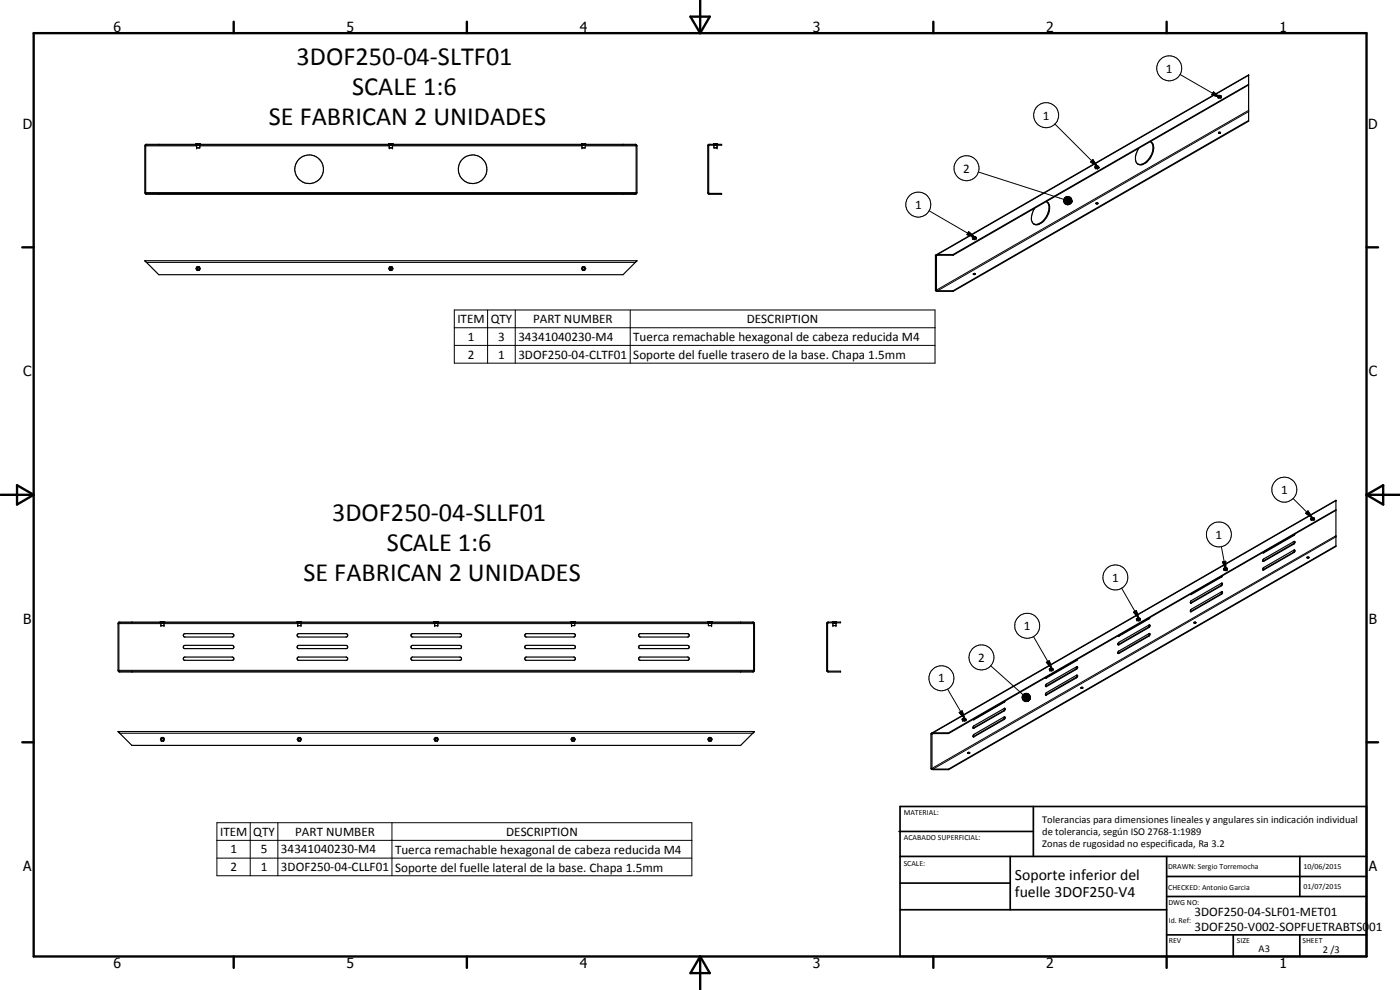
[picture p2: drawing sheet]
<svg xmlns="http://www.w3.org/2000/svg" width="420mm" height="297mm" viewBox="0 0 420 297" stroke-linecap="round" stroke-linejoin="round" font-family="sans-serif">
<g fill="none" stroke="#000" stroke-width=".35">
<path d="M365.6 29.1l-.1-.2 .3-.3 .7 .1 .1 .4-.9 .1M365.6 29.1l.1 .1M365.6 29.1v.1M365.6 29.2h.1M365.7 39.9h.6M365.8 39.9v-.2l.5 .1v.1M365.8 39.9h.5M374.7 25.5l-88.7 51.1M374.7 25.3l-88.7 51.1M374.7 36.2l-88.7 51M43.6 43.4l147.2-.1 .4 .5v14l-.4 .5h-147l-.3-.5v-14zM43.8 43.6h146.9l.2 .2v14l-.2 .2h-146.8l-.2-.2z"/>
<path d="M47.7 43.3v.3M47.7 58v.3M58.9 43.3h1.1M59 43.6h.1M59.1 43.2h.1M59.2 43.6h-.1M59.3 43.6h.1M59.7 43.6h-.1M59.8 43.2v.1M59.8 43.6h.1M60 43.6v.8h-1v-.8M116.7 43.3h1.2"/>
<path d="M116.8 43.6v.8h1v-.8M116.8 43.6h.1M117 43.2v.1M117 43.6h-.1M117.1 43.6h.1M117.5 43.6h-.1M117.6 43.2h.1M117.6 43.6h.1M174.6 43.6l.1 .8h.9v-.8M174.6 43.3h1.1M174.8 43.3h.1M174.8 43.6h.1"/>
<path d="M174.9 43.6h.1M175.3 43.6h-.1M175.4 43.2h.1M175.5 43.6h.1M175.7 43.6h-.1M187 43.3v.3M187 58v.3M212.5 43.4l4.1-.1v.3l-3.9 .1v14.2l.1 .1h3.8v.3h-3.8l-.4-.4zM214.2 43.2l1 .1M214.2 43.2v.1M214.2 43.6v.8h1l-.1-.8M214.3 43.6h.1"/>
<path d="M214.7 43.6h-.1M214.7 43.2v.1M214.8 43.6h.1M328.7 50.3l.6 .2M328.7 50.3l.1 .1M328.9 50.1l.4-.1 .2 .2-.4 .1zM329.4 50.4l-.1 .1M329.4 50l.1 .1M329.7 50.2h.1M329.8 50.2l-.4 .2M329.8 50.2l-.2-.3-.6-.1-.4 .3 .1 .2M345.2 42.5a3.3 3.3 0 0 1 .2 4.2 3.7 3.7 0 0 1-3.9 2.5"/>
<path d="M345.3 42.5l.3 .2M345.6 42.8a3.1 3.1 0 0 1 .2 3.6 4 4 0 0 1-3.9 3 2.23 2.23 0 0 1-.9-3.3l.8-1.7M43.5 78.2h147.7l-4.2 4.2h-139.3zM280.9 76.5l-.2 .1v10.5l.7 .3h4.6M280.9 76.5l93.8-54v13.9l-88.7 51M286 76.4v.2M286 76.6h-4.7l-.3 .2v10.2l.4 .2h4.6M286 76.4l-5.1 .1M292 71.5v.1M292 71.6l-.1-.4 .4-.2 .6 .1v.4l-.4 .1M292 71.6h.5M292.2 71.2h.4l.1 .2-.4 .1z"/>
<path d="M292.5 71.6v.1M292.6 71.6l-.1 .1M310.5 62.4a3.9 3.9 0 0 0-.3 4.8l.2 .1M314 60.5a2.5 2.5 0 0 1 .7 3.4 4.4 4.4 0 0 1-4 3.5l-.4-.2M314.1 60.5a3.9 3.9 0 0 1-.5 5 3.6 3.6 0 0 1-3.1 1.8M328.9 61l.3-.2 .3 .2-.2 .2zM329 61.1h.5M59.1 80.1h.7l.3 .5-.4 .6h-.5l-.4-.6zM59.2 80.4l.5-.1v.5l-.4 .1zM116.9 80.1h.8l.2 .5-.4 .6h-.5l-.3-.6zM117.1 80.3l-.1 .2M117.3 80.3h-.2"/>
<path d="M117.3 80.3h.2M174.8 80.1h.7l.3 .4-.4 .7h-.5l-.4-.6zM286 87.2v.2M292.1 82.3h.5M292.1 82.3l.3-.3 .2 .3M292.1 82.3h.1M292.6 82.3h-.4M393.5 155.8h.1M393.6 155.8l.6 .1M393.6 155.6h.1M393.6 155.6h.6M394.2 155.9h-.1"/>
<path d="M394.2 155.6h.1M394.5 155.7l-.3 .2M394.5 155.6l-.2-.3h-.6l-.3 .2 .1 .3M394.5 155.6v.1M400.9 153.1l-116.2 67M400.9 153l-116.2 66.9M357.2 178.3l.1 .1M366.6 172.9l-9.3 5.4M366.7 177.5l-.3 .7-9.1 5.3M366.7 175l-.3 .6-9.1 5.3M366.8 172.7l-.1 .4-9.4 5.3M367.4 170.9h.1"/>
<path d="M367.4 170.9l.5 .1M367.4 170.9l-.2-.3 .5-.3 .5 .1 .1 .4-.3 .1M367.5 170.6l.4-.1 .2 .2-.4 .1zM368 170.9l-.1 .1M379.2 167.8l9.1-5.3 .4 .1-.4 .6-9.2 5.2zM379.2 170.3l9.2-5.3a.41 .41 0 0 1 .3 .4 .41 .41 0 0 1-.4 .4l-9.2 5.2zM388.3 160.4l-.2 .2M388.4 162.4l-.1 .7-9.3 5.3M388.4 165l-.3 .7-9.1 5.2M388.6 160.2l-.3 .5-9 5.2h-.3l.1-.2M392.3 167.4h.5M392.3 167.4l.1-.3h.4v.3"/>
<path d="M400.9 163.8l-116.2 67M35.5 186.9l.3-.3h190.2l.4 .5v14l-.5 .5h-190l-.5-.5zM35.8 186.9h190.1l.3 .2v14l-.3 .3h-190l-.2-.3zM39.6 186.6v.3M48.2 186.6h1.1M48.2 186.9l.1 .1M48.3 187v.7h.9v-.7M48.3 187h.9M48.4 186.6h.1M48.5 186.9l-.2 .1M48.5 186.9h.5M49.1 186.9h.2l-.1 .1"/>
<path d="M49.1 186.6h.1M55.1 193.9l.4-.3h14.2a.5 .5 0 0 1 .5 .4 .5 .5 0 0 1-.4 .6h-14.5l-.2-.2zM55.1 190.4l.4-.3h14.2a.52 .52 0 0 1 .5 .5 .52 .52 0 0 1-.4 .5h-14.5l-.2-.2zM55.1 197.4l.2-.3h14.5l.4 .6-.4 .4h-14.5l-.2-.2zM89.2 193.9l.5-.3h14.1a.5 .5 0 0 1 .5 .4 .5 .5 0 0 1-.3 .6h-14.5l-.3-.2zM89.2 190.4l.5-.3h14.1a.52 .52 0 0 1 .5 .5 .52 .52 0 0 1-.3 .5h-14.5l-.3-.2zM89.2 197.4l.3-.3h14.5l.3 .6-.3 .4h-14.5l-.3-.2zM89.3 186.6h1.1M89.3 186.9h.1M89.4 187v.7h.9v-.7M89.4 187h.9M89.5 186.9h-.1"/>
<path d="M89.5 186.6h.1M89.6 186.9h.5M90.1 186.6h.1M90.2 186.9h.1M90.4 186.9h-.1M123.4 193.9l.5-.3h14.1a.5 .5 0 0 1 .5 .4 .5 .5 0 0 1-.3 .6h-14.6l-.2-.2zM123.4 190.4l.5-.3h14.1a.52 .52 0 0 1 .5 .5 .52 .52 0 0 1-.3 .5h-14.6l-.2-.2zM123.4 197.4l.2-.3h14.6l.3 .6-.3 .4h-14.6l-.2-.2zM130.4 186.6h1.1M130.4 186.9l.1 .1M130.5 187v.7h.9v-.7M130.5 187h.9"/>
<path d="M130.6 186.9l-.1 .1M130.6 186.6h.1M130.7 186.9h.4M131.2 186.9l.1 .1M131.2 186.6h.1M131.5 186.9l-.2 .1M157.6 193.9l.4-.3h14.2a.51 .51 0 0 1 .5 .4 .51 .51 0 0 1-.3 .6h-14.6l-.2-.2zM157.6 190.4l.4-.3h14.2l.4 .3 .1 .3-.3 .4h-14.6l-.2-.2zM157.6 197.4l.2-.3h14.6l.3 .6-.3 .4h-14.6l-.2-.2zM171.4 186.6h1.2M171.5 186.9h.1M171.5 187v.7h1v-.7"/>
<path d="M171.5 187h1M171.7 186.6h.1M171.7 186.9h-.2M171.8 186.9h.4M172.3 186.6h.1M172.3 186.9h.2M172.5 186.9h.1M191.7 190.4l.5-.3h14.1l.5 .3v.3l-.3 .4h-14.5l-.3-.2zM191.7 197.4l.3-.3h14.5l.3 .6-.3 .4h-14.5l-.3-.2zM191.8 193.8l14.5-.2a.51 .51 0 0 1 .5 .4 .51 .51 0 0 1-.3 .6h-14.5l-.3-.4zM212.5 186.6h1.1M212.6 187v.7h1v-.7"/>
<path d="M212.6 187h1M212.6 187h.1M212.7 186.9v.1M212.8 186.9h-.1M212.8 186.6h.1M212.9 186.9h.4M213.4 186.6h.1M213.4 186.9l.1 .1M213.6 186.9l-.1 .1M222.3 186.6v.3M248.2 186.8l4.1-.2v.3h-3.7l-.2 .1v14.2l.2 .2h3.7v.2h-3.7l-.5-.3zM249.8 186.6h1.2"/>
<path d="M249.9 186.6h.1M250 187h.9M250.4 186.9h-.4v.8h.9v-.8M250.4 186.6h.1M250.5 186.9h.4M251 186.6h-.1M323.1 198l-9.3 5.4M323.4 197.8l-.3 .4-9.3 5.2M341.2 185.9l.5 .1M341.2 185.9h.1M341.4 185.6l.6 .1-.4 .2zM341.7 186h.1"/>
<path d="M341.9 185.8h.1M342.2 185.8l-.4 .2M342.2 185.8l-.1-.3-.5-.1-.5 .2 .1 .3M342.2 185.8h.1M344.8 185.4l-9.3 5.4M345 187.5l-.3 .7-9.2 5.2M345 190l-.3 .8-9.2 5.2M345 187.5l.1 .3-.3 .5-9 5.2-.3-.1M345 187.5l-9.2 5.2-.3 .7M345 190.1l-9.3 5.3-.2 .6M345 190.1l.1 .3-.3 .4-9 5.2h-.3M345.1 185.3l-.3 .4-9 5.2-.3-.1"/>
<path d="M357.3 180.4l9.3-5.4h.2l-.2 .8-9.1 5.2-.3-.2zM357.3 183l9.5-5.4-.2 .7-9.1 5.3-.3-.2zM358.3 186.7l.4-.1 .2 .3-.4 .1zM358.3 186.9h.5M35.4 219.5h191M35.5 219.5l4.1 4.1h182.7l4.1-4.1M39.6 201.4v.2M222.3 201.4v.2M284.7 219.9l-5.1 .1M284.7 219.9v.2M288.9 216l-.1-.3 .9-.1 .2 .3-.3 .2M288.9 216l.1 .1"/>
<path d="M289 216.1l.4 .1M289.1 215.7h.5a.24 .24 0 0 1-.2 .3 .24 .24 0 0 1-.3-.3zM289.6 216.1l-.2 .1M292 215.8v.1M292.3 217.8l9.1-5.3 .2 .1-.3 .7-9.1 5.3-.2-.4zM301.4 210.4l-9.4 5.5M301.4 215.1l-.2 .7-9.2 5.2M301.4 212.5l-.2 .7-9.2 5.2M301.7 210.3l-.4 .4-9 5.2h-.3M313.8 203.3v.1M313.8 208l9.3-5.4h.3l-.3 .8-9.1 5.2-.2-.1zM314.1 205.2l9.3-5.1-.3 .7-9.1 5.2h-.2v-.4z"/>
<path d="M315 201h.2M315.2 201l.4 .1M315.2 200.7l.3-.1 .3 .2-.4 .1zM315.7 201l-.1 .1M316 200.9l-.3 .1M316 200.9l-.1-.3-.6-.2-.4 .3 .1 .3M316 200.9h.1M323.2 202.6l-.2 .6-9.2 5.3M323.2 200l-.3 .7-9.1 5.2M324.4 206.4v.1M324.4 206.4h.1M324.4 206.4a.28 .28 0 0 1 .3-.2 .28 .28 0 0 1 .2 .3"/>
<path d="M324.4 206.5h.5M324.9 206.5h-.5M48.4 221.4h.7l.2 .3-.2 .6h-.7l-.2-.4zM89.5 221.4l.6-.1 .4 .4-.4 .7h-.5l-.4-.5zM130.5 221.4h.8l.2 .3-.2 .6h-.8l-.2-.4zM212.7 221.4l.6-.1 .4 .4-.4 .7h-.5l-.3-.5zM279.6 220l121.3-69.9v13.9l-116.2 66.9M279.6 220l-.2 .3 .1 10.5 .5 .1h4.7M284.7 230.8v.1M284.7 220.1h-4.8l-.2 .2v10.2l.3 .3h4.7M290.5 226h.5M292.1 220.5l9.2-5.4 .3 .1-.3 .7-9.1 5.2-.2-.1z"/>
<circle cx="366" cy="28.9" r=".26"/>
<circle cx="92.8" cy="50.8" r="4.3"/>
<circle cx="141.8" cy="50.8" r="4.3"/>
<circle cx="117.3" cy="80.6" r=".34"/>
<circle cx="175.1" cy="80.6" r=".33"/>
<circle cx="48.8" cy="221.8" r=".34"/>
<circle cx="89.8" cy="221.8" r=".34"/>
<circle cx="130.9" cy="221.8" r=".34"/>
<circle cx="172" cy="221.8" r=".34"/>
<circle cx="172" cy="221.8" r=".62"/>
<circle cx="213.1" cy="221.8" r=".34"/>
<circle cx="290.7" cy="225.9" r=".25"/>
</g>
<g fill="none" stroke="#000" stroke-width=".3">
<path d="M316.6 37.2l12.8 12.8M354.1 22.4l12 6.9M364.2 27.6l1.9 1.7-2.4-.9zM374.7 22.6l-93.3 53.8M374.7 33.1l-93.7 53.9M374.7 33.5l-93.3 53.7M43.7 43.8h15.3M43.7 57.8h147.2M60 43.8h56.8M116.7 43.6h.8M117.8 43.8h56.9M175.6 43.8h15.3"/>
<path d="M293.6 51.6l25.6 8.2M319.2 59.9l2.4 .7-2.4-.4zM319.3 59.7l2.3 .9-2.4-.7zM319.4 59.4l.2-.1 2 1.3zM319.4 59.4l2.2 1.2-2.3-.9zM319.6 59.3l.2-.2 1.8 1.5zM319.8 59.1l.3-.1 1.5 1.6zM320.1 59l.2-.1 1.3 1.7zM320.3 58.9l.3 .1 1 1.6zM320.6 59l.3 .1 .7 1.5zM320.9 59.1h.2l.5 1.5zM321.1 59.1l.5 1.5z"/>
<path d="M321.3 59.3l.3 1.3zM321.5 59.6l.1 1zM321.6 59.8v.8zM328 47.9l1.4 2.1-2.1-1.4zM44 78.7h146.7M278.8 63.2l13.8 8M281.4 76.6l-.4 .2M290.7 69.5l1.9 1.7-2.4-.8zM319.2 60.2l2.4 .4-2.4-.1zM319.2 60.5l2.4 .1-2.3 .1zM319.2 60.6h2.4M319.3 60.7l2.3-.1-2.2 .4z"/>
<path d="M319.4 61l2.2-.4-2 .6zM319.6 61.2l2-.6-1.7 .7zM319.9 61.3l1.7-.7-1.5 .8zM320.1 61.4l1.5-.8-1.2 .9zM320.4 61.5l1.2-.9zM320.7 61.4l.9-.8zM321.6 60.6l-.7 .7zM321.6 60.6l-.5 .6zM321.6 60.6l-.3 .4zM321.6 60.6l-.1 .2zM321.7 60l-.1 .6zM136.3 93h144.3v16h-144.3z"/>
<path d="M136.3 98.3h144.3M146.3 93v16M154.6 93v16M189.1 93v16M136.3 103.6h144.3M388.1 149.6l5.8 5.8M391.8 154l.7-.7 1.4 2.1zM392.5 153.3l1.4 2.1-2.1-1.4zM400.9 150.2l-120.9 69.7M336.6 176.5l5.2 9.1M357.4 178.3l.1 .1M366.4 173.1h.2"/>
<path d="M366.4 178.2l.2 .1M366.4 175.6l.2 .2M366.6 164l1.3 7M366.9 168.6l1-.2v2.6zM379.1 168.3l.2 .1M379.1 170.9l.2 .1M379.1 165.7l.2 .2M388.1 163.1l.2 .1M388.1 165.7l.2 .1M388.1 160.6l.2 .1M400.9 161.1l-120.9 69.7M400.9 160.7l-121.2 69.8"/>
<path d="M35.7 187.1h12.6M49.2 187.1h40.2M90.3 187.1h40.2M131.4 187.1h40.1M172.5 187.1h40.1M213.6 187.1h12.6M297.3 199.8l9.7 8.6M310.2 191l5.5 9.7M314 198.7l.9-.5 .8 2.5zM322.9 198.1l.2 .1M335.6 193.4l.2 .1M335.6 196h.2"/>
<path d="M335.6 190.8l.2 .1M340.2 183.7l.8-.5 .8 2.4zM344.7 188.2l.1 .1M344.7 190.8h.1M344.7 185.6l.1 .1M357.4 183.4l.1 .1M357.4 180.8l.1 .1M35.7 201.1h190.5M284.4 206.8l5.2 8.9M287.9 213.8l.8-.5 .9 2.4zM292.2 218.4l.1 .1M292.2 215.8l.1 .1"/>
<path d="M301.2 213.2l.1 .1M301.2 215.8l.1 .1M301.2 210.7h.1M306.7 209l2.2 1.1-2.2-.8zM306.7 209.3l2.2 .8-2.1-.6zM306.8 209.5l2.1 .6-2-.3zM306.8 208.8l2.1 1.3-2.2-1.1zM306.9 209.8l2 .3h-1.9zM306.9 210h2M307 208.5l1.9 1.6-2.1-1.3zM307 210.1h1.9l-1.7 .1zM307.2 208.3l.2-.1 1.5 1.9z"/>
<path d="M307.2 208.3l1.7 1.8-1.9-1.6zM307.2 210.2l1.7-.1zM307.4 208.2l.2-.1 1.3 2zM307.4 210.4l1.5-.3-1.2 .4zM307.6 208.1l.3-.1 1 2.1zM307.7 210.5l1.2-.4zM307.9 208h.2l.8 2.1zM307.9 210.5l1-.4zM308.1 208l.3 .1 .5 2zM308.2 210.5l.7-.4zM308.4 208.1l.2 .1 .3 1.9zM308.5 210.4l.4-.3z"/>
<path d="M308.6 208.2l.3 .2v1.7zM308.7 210.3l.2-.2zM308.9 208.4l.1 .2-.1 1.5zM309 208.6l-.1 1.5zM309.1 208.8l-.2 1.3zM309.2 209.6l-.3 .5zM309.2 209.1l-.3 1zM309.2 209.3l-.3 .8zM313.9 203.3l.2 .1M313.9 208.4l.2 .1M313.9 205.9l.2 .1M322.9 203.2l.2 .2"/>
<path d="M322.9 200.7l.2 .1M35.9 220h190M280 220.1l-.3 .2M292.2 221l.1 .1M65.1 246.8h142.5v16h-142.5zM65.1 252.1h142.5M65.1 257.5h142.5M75.1 246.8v16M83.4 246.8v16M117.6 246.8v16"/>
<circle cx="314" cy="34.6" r="3.8"/>
<circle cx="350.9" cy="20.5" r="3.7"/>
<circle cx="290" cy="50.5" r="3.8"/>
<circle cx="275.6" cy="61.4" r="3.7"/>
<circle cx="385.4" cy="146.9" r="3.7"/>
<circle cx="334.7" cy="173.3" r="3.7"/>
<circle cx="365.8" cy="160.4" r="3.7"/>
<circle cx="294.5" cy="197.2" r="3.8"/>
<circle cx="308.3" cy="187.7" r="3.7"/>
<circle cx="282.5" cy="203.5" r="3.7"/>
</g>
<g fill="#000">
<circle cx="365.5" cy="28.9" r=".18"/>
<circle cx="365.6" cy="29.1" r=".18"/>
<circle cx="365.7" cy="29.2" r=".18"/>
<circle cx="366.1" cy="29.3" r=".18"/>
<circle cx="366.2" cy="29.3" r=".18"/>
<circle cx="366.6" cy="29.1" r=".18"/>
<circle cx="366.6" cy="29" r=".18"/>
<circle cx="374.7" cy="22.5" r=".18"/>
<circle cx="58.8" cy="43.2" r=".18"/>
<circle cx="59" cy="44.4" r=".18"/>
<circle cx="59" cy="43.6" r=".18"/>
<circle cx="59.1" cy="43.2" r=".18"/>
<circle cx="59.2" cy="43.2" r=".18"/>
<circle cx="59.7" cy="43.2" r=".18"/>
<circle cx="59.8" cy="43.2" r=".18"/>
<circle cx="60" cy="43.6" r=".18"/>
<circle cx="60.1" cy="43.2" r=".18"/>
<circle cx="116.7" cy="43.2" r=".18"/>
<circle cx="116.8" cy="43.6" r=".18"/>
<circle cx="116.8" cy="44.4" r=".18"/>
<circle cx="116.9" cy="43.2" r=".18"/>
<circle cx="117" cy="43.2" r=".18"/>
<circle cx="117.5" cy="43.2" r=".18"/>
<circle cx="117.7" cy="43.2" r=".18"/>
<circle cx="117.8" cy="43.6" r=".18"/>
<circle cx="117.8" cy="44.4" r=".18"/>
<circle cx="117.9" cy="43.2" r=".18"/>
<circle cx="174.5" cy="43.2" r=".18"/>
<circle cx="174.7" cy="43.6" r=".18"/>
<circle cx="174.7" cy="44.4" r=".18"/>
<circle cx="174.8" cy="43.2" r=".18"/>
<circle cx="174.9" cy="43.2" r=".18"/>
<circle cx="175.4" cy="43.2" r=".18"/>
<circle cx="175.5" cy="43.2" r=".18"/>
<circle cx="175.8" cy="43.2" r=".18"/>
<circle cx="214.2" cy="43.2" r=".18"/>
<circle cx="214.2" cy="43.6" r=".18"/>
<circle cx="214.7" cy="43.2" r=".18"/>
<circle cx="214.8" cy="43.2" r=".18"/>
<circle cx="215.2" cy="44.4" r=".18"/>
<circle cx="215.2" cy="43.6" r=".18"/>
<circle cx="215.2" cy="43.2" r=".18"/>
<circle cx="215.3" cy="43.2" r=".18"/>
<circle cx="328.6" cy="50.1" r=".18"/>
<circle cx="328.7" cy="50.3" r=".18"/>
<circle cx="328.9" cy="50.4" r=".18"/>
<circle cx="329.3" cy="50.5" r=".18"/>
<circle cx="329.4" cy="50.4" r=".18"/>
<circle cx="329.7" cy="50.2" r=".18"/>
<circle cx="329.8" cy="50.2" r=".18"/>
<circle cx="291.8" cy="71.3" r=".18"/>
<circle cx="292" cy="71.5" r=".18"/>
<circle cx="292" cy="71.6" r=".18"/>
<circle cx="292.5" cy="71.6" r=".18"/>
<circle cx="292.6" cy="71.6" r=".18"/>
<circle cx="292.9" cy="71.4" r=".18"/>
<circle cx="292.9" cy="71.5" r=".18"/>
<circle cx="393.4" cy="155.6" r=".18"/>
<circle cx="393.5" cy="155.8" r=".18"/>
<circle cx="393.6" cy="155.8" r=".18"/>
<circle cx="394" cy="155.9" r=".18"/>
<circle cx="394.2" cy="155.9" r=".18"/>
<circle cx="394.5" cy="155.7" r=".18"/>
<circle cx="394.5" cy="155.6" r=".18"/>
<circle cx="400.9" cy="150.1" r=".18"/>
<circle cx="367.2" cy="170.6" r=".18"/>
<circle cx="367.4" cy="170.9" r=".18"/>
<circle cx="367.9" cy="171" r=".18"/>
<circle cx="368" cy="170.9" r=".18"/>
<circle cx="368.3" cy="170.8" r=".18"/>
<circle cx="368.3" cy="170.7" r=".18"/>
<circle cx="48.1" cy="186.6" r=".18"/>
<circle cx="48.2" cy="186.6" r=".18"/>
<circle cx="48.3" cy="187.7" r=".18"/>
<circle cx="48.3" cy="187" r=".18"/>
<circle cx="48.4" cy="186.6" r=".18"/>
<circle cx="48.5" cy="186.6" r=".18"/>
<circle cx="49" cy="186.6" r=".18"/>
<circle cx="49.1" cy="186.6" r=".18"/>
<circle cx="49.2" cy="187.7" r=".18"/>
<circle cx="49.2" cy="187" r=".18"/>
<circle cx="49.3" cy="186.6" r=".18"/>
<circle cx="49.4" cy="186.6" r=".18"/>
<circle cx="89.2" cy="186.6" r=".18"/>
<circle cx="89.4" cy="187" r=".18"/>
<circle cx="89.4" cy="187.7" r=".18"/>
<circle cx="89.5" cy="186.6" r=".18"/>
<circle cx="89.6" cy="186.6" r=".18"/>
<circle cx="90.1" cy="186.6" r=".18"/>
<circle cx="90.2" cy="186.6" r=".18"/>
<circle cx="90.3" cy="187.7" r=".18"/>
<circle cx="90.3" cy="187" r=".18"/>
<circle cx="90.5" cy="186.6" r=".18"/>
<circle cx="130.3" cy="186.6" r=".18"/>
<circle cx="130.5" cy="187.7" r=".18"/>
<circle cx="130.5" cy="187" r=".18"/>
<circle cx="130.5" cy="186.6" r=".18"/>
<circle cx="130.7" cy="186.6" r=".18"/>
<circle cx="131.2" cy="186.6" r=".18"/>
<circle cx="131.3" cy="186.6" r=".18"/>
<circle cx="131.4" cy="187.7" r=".18"/>
<circle cx="131.4" cy="187" r=".18"/>
<circle cx="131.5" cy="186.6" r=".18"/>
<circle cx="171.4" cy="186.6" r=".18"/>
<circle cx="171.5" cy="187" r=".18"/>
<circle cx="171.5" cy="187.7" r=".18"/>
<circle cx="171.6" cy="186.6" r=".18"/>
<circle cx="171.8" cy="186.6" r=".18"/>
<circle cx="172.2" cy="186.6" r=".18"/>
<circle cx="172.4" cy="186.6" r=".18"/>
<circle cx="172.5" cy="187" r=".18"/>
<circle cx="172.6" cy="186.6" r=".18"/>
<circle cx="212.5" cy="186.6" r=".18"/>
<circle cx="212.7" cy="186.6" r=".18"/>
<circle cx="212.8" cy="186.6" r=".18"/>
<circle cx="213.3" cy="186.6" r=".18"/>
<circle cx="213.4" cy="186.6" r=".18"/>
<circle cx="213.6" cy="187.7" r=".18"/>
<circle cx="213.6" cy="187" r=".18"/>
<circle cx="213.7" cy="186.6" r=".18"/>
<circle cx="249.8" cy="186.6" r=".18"/>
<circle cx="249.9" cy="186.6" r=".18"/>
<circle cx="250" cy="187.7" r=".18"/>
<circle cx="250" cy="187" r=".18"/>
<circle cx="250.3" cy="186.6" r=".18"/>
<circle cx="250.5" cy="186.6" r=".18"/>
<circle cx="250.9" cy="187" r=".18"/>
<circle cx="250.9" cy="187.7" r=".18"/>
<circle cx="250.9" cy="186.6" r=".18"/>
<circle cx="251" cy="186.6" r=".18"/>
<circle cx="341.1" cy="185.7" r=".18"/>
<circle cx="341.2" cy="185.9" r=".18"/>
<circle cx="341.3" cy="186" r=".18"/>
<circle cx="341.7" cy="186" r=".18"/>
<circle cx="341.8" cy="186.1" r=".18"/>
<circle cx="341.8" cy="186" r=".18"/>
<circle cx="342.2" cy="185.8" r=".18"/>
<circle cx="288.8" cy="215.8" r=".18"/>
<circle cx="288.9" cy="216" r=".18"/>
<circle cx="289" cy="216.1" r=".18"/>
<circle cx="289.4" cy="216.2" r=".18"/>
<circle cx="289.6" cy="216.1" r=".18"/>
<circle cx="289.9" cy="215.9" r=".18"/>
<circle cx="314.9" cy="200.7" r=".18"/>
<circle cx="315" cy="201" r=".18"/>
<circle cx="315.1" cy="201" r=".18"/>
<circle cx="315.2" cy="201" r=".18"/>
<circle cx="315.6" cy="201.1" r=".18"/>
<circle cx="315.7" cy="201" r=".18"/>
<circle cx="316" cy="200.9" r=".18"/>
<circle cx="316" cy="200.8" r=".18"/>
</g>
<g fill="none" stroke="#000" stroke-width=".71">
<path d="M10.1 9.9h400v277.1h-400zM70.1 6.5v3.4M140.1 6.5v3.4M207.2 5h5.8l-2.9 4.9zM210.1 0v9.9M280.1 6.5v3.4M350.1 6.5v3.4M6.7 74.2h3.4M410.1 74.2h3.5M.1 148.5h10M5.1 145.6l5 2.9-5 2.9zM410.1 148.5h10"/>
<path d="M410.1 148.5l5-2.9v5.8zM6.7 222.7h3.4M410.1 222.7h3.5M70.1 287v3.4M140.1 287v3.4M210.1 287v10M210.1 287l2.9 5h-5.8zM280.1 287v3.4M350.1 287v3.4"/>
</g>
<g fill="none" stroke="#000" stroke-width=".51">
<path d="M269.8 249.5h40.3M270.1 242h140v45h-140zM270.1 257h140M303.2 257v16M310.1 242v15M350.1 257v30M390.1 257v12M270.1 265h33.1M270.1 273h80M350.1 269h60M350.1 263h60M350.1 280.5h60"/>
<path d="M370.1 280.5v6.5M390.1 280.5v6.5"/>
</g>
<g fill="#000">
<path d="M364.2 27.6l1.9 1.7-2.4-.9zM328 47.9l1.4 2.1-2.1-1.4zM290.7 69.5l1.9 1.7-2.4-.8zM321.7 60l-.1 .6zM321.6 59.8v.8zM321.5 59.6l.1 1zM321.3 59.3l.3 1.3zM321.1 59.1l.5 1.5zM320.9 59.1h.2l.5 1.5zM320.6 59l.3 .1 .7 1.5zM320.3 58.9l.3 .1 1 1.6zM320.1 59l.2-.1 1.3 1.7z"/>
<path d="M319.8 59.1l.3-.1 1.5 1.6zM319.6 59.3l.2-.2 1.8 1.5zM319.4 59.4l.2-.1 2 1.3zM319.4 59.4l2.2 1.2-2.3-.9zM319.3 59.7l2.3 .9-2.4-.7zM319.2 59.9l2.4 .7-2.4-.4zM319.4 61l2.2-.4-2 .6zM319.6 61.2l2-.6-1.7 .7zM319.9 61.3l1.7-.7-1.5 .8zM320.1 61.4l1.5-.8-1.2 .9zM320.4 61.5l1.2-.9zM320.7 61.4l.9-.8z"/>
<path d="M321.6 60.6l-.7 .7zM321.6 60.6l-.5 .6zM321.6 60.6l-.3 .4zM321.6 60.6l-.1 .2zM392.5 153.3l1.4 2.1-2.1-1.4zM366.9 168.6l1-.2v2.6zM314 198.7l.9-.5 .8 2.5zM340.2 183.7l.8-.5 .8 2.4zM287.9 213.8l.8-.5 .9 2.4zM309.2 209.6l-.3 .5zM309.2 209.3l-.3 .8zM309.2 209.1l-.3 1z"/>
<path d="M309.1 208.8l-.2 1.3zM309 208.6l-.1 1.5zM308.9 208.4l.1 .2-.1 1.5zM308.6 208.2l.3 .2v1.7zM308.4 208.1l.2 .1 .3 1.9zM308.1 208l.3 .1 .5 2zM307.9 208h.2l.8 2.1zM307.6 208.1l.3-.1 1 2.1zM307.4 208.2l.2-.1 1.3 2zM307.2 208.3l.2-.1 1.5 1.9zM307.2 208.3l1.7 1.8-1.9-1.6zM307 208.5l1.9 1.6-2.1-1.3z"/>
<path d="M306.8 208.8l2.1 1.3-2.2-1.1zM306.7 209l2.2 1.1-2.2-.8zM306.7 209.3l2.2 .8-2.1-.6zM306.8 209.5l2.1 .6-2-.3zM307 210.1h1.9l-1.7 .1zM307.2 210.2l1.7-.1zM307.4 210.4l1.5-.3-1.2 .4zM307.7 210.5l1.2-.4zM307.9 210.5l1-.4zM308.2 210.5l.7-.4zM308.5 210.4l.4-.3zM308.7 210.3l.2-.2z"/>
</g>
<path d="M319.2 60.4h2.4M319.3 60.8h2.3" fill="none" stroke="#000" stroke-width=".38"/>
<g font-size="7.9">
<text x="89" y="19.4">3DOF250-04-SLTF01</text>
<text x="105.7" y="28.4">SCALE 1:6</text>
<text x="80.7" y="37.4">SE FABRICAN 2 UNIDADES</text>
<text x="99.7" y="156.3">3DOF250-04-SLLF01</text>
<text x="116.1" y="165.3">SCALE 1:6</text>
<text x="91.1" y="174.3">SE FABRICAN 2 UNIDADES</text>
</g>
<g font-size="4.7">
<text x="304.6" y="263.9">Soporte inferior del</text>
<text x="304.6" y="269.3">fuelle 3DOF250-V4</text>
</g>
<g font-size="4.2">
<text x="34" y="9.6">6</text>
<text x="104" y="9.6">5</text>
<text x="174" y="9.6">4</text>
<text x="244" y="9.6">3</text>
<text x="314" y="9.6">2</text>
<text x="384" y="9.6">1</text>
<text x="6.8" y="38.7">D</text>
<text x="410.6" y="38.7">D</text>
<text x="7" y="112.9">C</text>
<text x="410.8" y="112.9">C</text>
<text x="7" y="187.1">B</text>
<text x="410.8" y="187.1">B</text>
<text x="7" y="261.4">A</text>
<text x="410.8" y="261.4">A</text>
<text x="34" y="290.4">6</text>
<text x="104" y="290.4">5</text>
<text x="174" y="290.4">4</text>
<text x="244" y="290.4">3</text>
<text x="314" y="290.4">2</text>
<text x="384" y="290.4">1</text>
</g>
<g font-size="3.9">
<text x="349.9" y="21.8">1</text>
<text x="313" y="35.9">1</text>
<text x="289" y="51.8">2</text>
<text x="274.6" y="62.7">1</text>
<text x="137.3" y="96.9">ITEM</text>
<text x="147.3" y="96.9">QTY</text>
<text x="160" y="96.9">PART NUMBER</text>
<text x="224.1" y="96.9">DESCRIPTION</text>
<text x="140.4" y="102.3">1</text>
<text x="140.4" y="107.6">2</text>
<text x="149.5" y="102.3">3</text>
<text x="149.5" y="107.6">1</text>
<text x="155.6" y="102.3">34341040230-M4</text>
<text x="155.6" y="107.6">3DOF250-04-CLTF01</text>
<text x="190.1" y="102.3">Tuerca remachable hexagonal de cabeza reducida M4</text>
<text x="190.1" y="107.7">Soporte del fuelle trasero de la base. Chapa 1.5mm</text>
<text x="384.5" y="148.2">1</text>
<text x="364.8" y="161.6">1</text>
<text x="333.7" y="174.5">1</text>
<text x="307.3" y="189">1</text>
<text x="293.6" y="198.5">2</text>
<text x="281.5" y="204.8">1</text>
<text x="66" y="250.7">ITEM</text>
<text x="76" y="250.7">QTY</text>
<text x="88.6" y="250.7">PART NUMBER</text>
<text x="151.9" y="250.7">DESCRIPTION</text>
<text x="69.2" y="256.1">1</text>
<text x="78.3" y="256.1">5</text>
<text x="84.3" y="256.1">34341040230-M4</text>
<text x="118.6" y="256.2">Tuerca remachable hexagonal de cabeza reducida M4</text>
<text x="69.2" y="261.4">2</text>
<text x="78.3" y="261.4">1</text>
<text x="84.3" y="261.4">3DOF250-04-CLLF01</text>
<text x="118.6" y="261.5">Soporte del fuelle lateral de la base. Chapa 1.5mm</text>
<text x="358.5" y="275">3DOF250-04-SLF01-MET01</text>
<text x="358.5" y="279.4">3DOF250-V002-SOPFUETRABTS001</text>
</g>
<g font-size="3.1">
<text x="312.7" y="246.8">Tolerancias para dimensiones lineales y angulares sin indicación individual</text>
<text x="312.7" y="250.4">de tolerancia, según ISO 2768-1:1989</text>
<text x="312.7" y="254">Zonas de rugosidad no especificada, Ra 3.2</text>
<text x="377.7" y="285.6">A3</text>
<text x="397" y="285.9">2 /3</text>
</g>
<g font-size="2.4">
<text x="271.2" y="244.4">MATERIAL:</text>
<text x="271.3" y="252">ACABADO SUPERFICIAL:</text>
<text x="271.2" y="259.7">SCALE:</text>
<text x="350.6" y="260.8">DRAWN: Sergio Torremocha</text>
<text x="391.2" y="260.6">10/06/2015</text>
<text x="350.6" y="267">CHECKED: Antonio Garcia</text>
<text x="391.2" y="266.7">01/07/2015</text>
<text x="350.6" y="271.4">DWG NO:</text>
<text x="350.8" y="276.9">Id. Ref:</text>
<text x="350.8" y="282.8">REV</text>
<text x="371.2" y="282.9">SIZE</text>
<text x="390.9" y="282.9">SHEET</text>
</g>
</svg>
